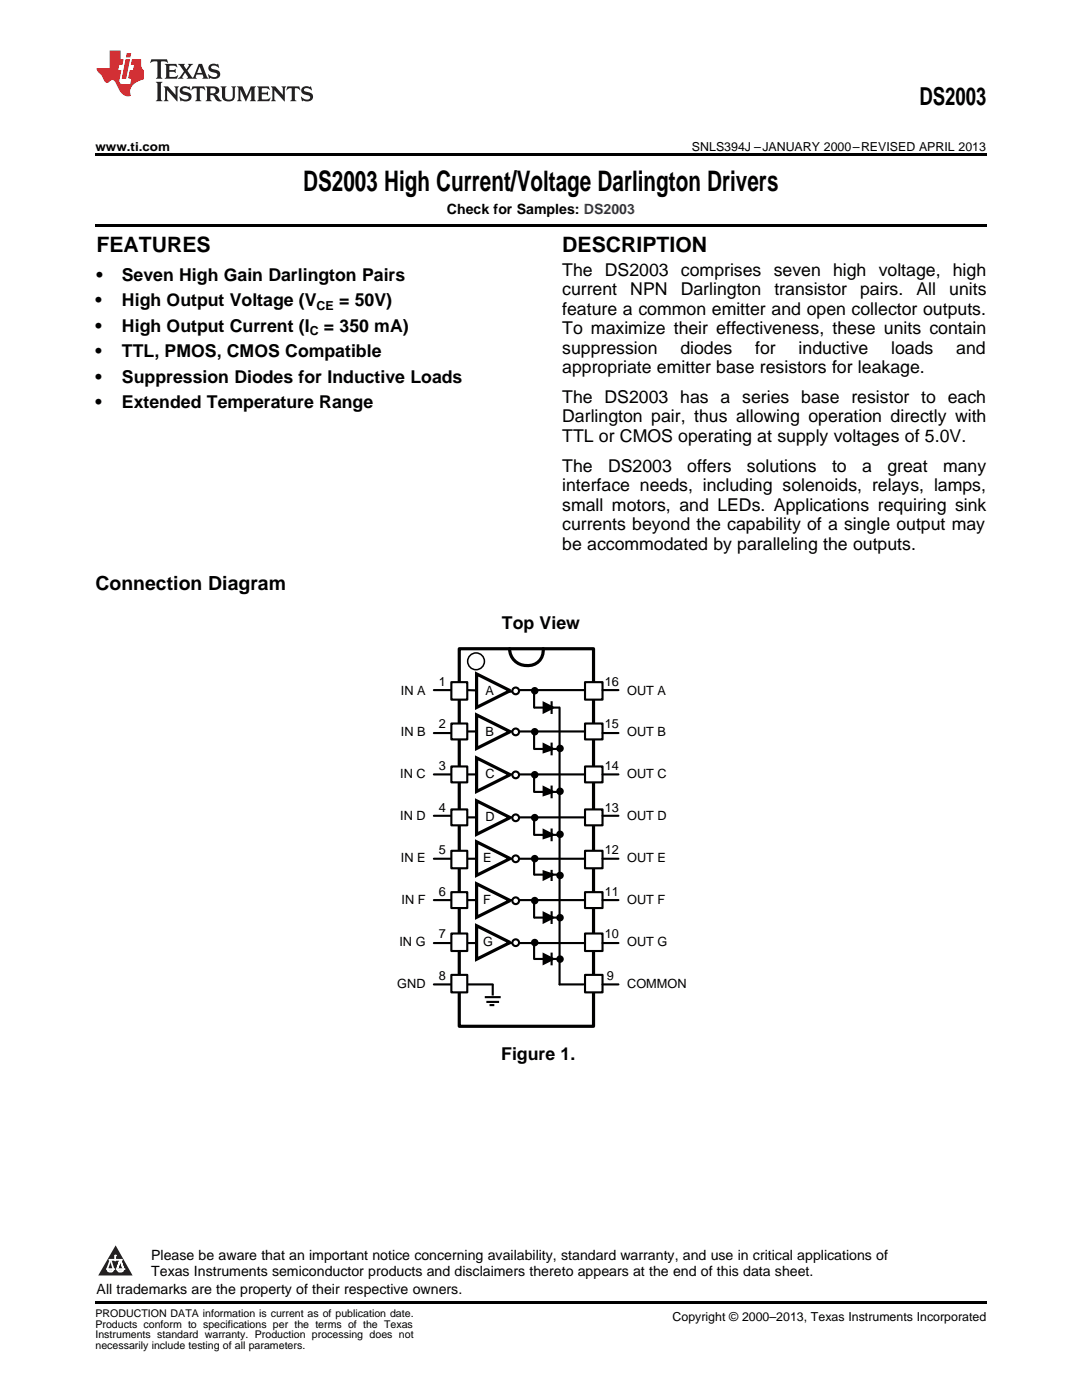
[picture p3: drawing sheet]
<svg xmlns="http://www.w3.org/2000/svg" width="216mm" height="279mm" viewBox="0 0 216 279" stroke-linecap="round" stroke-linejoin="round" font-family="sans-serif">
<path d="M19 259.7h177.8v.5h-177.8z" fill="#000"/>
<path d="M23.1 248.5l3.4 6.1h-6.9z" fill="#231f20"/>
<path d="M21.4 253.3h1.2l-.3 .5h-.3a.55 .55 0 0 1-.6-.5z" fill-rule="evenodd" fill="#fff"/>
<path d="M21.4 253.3h1.2l-.3 .5h-.3a.55 .55 0 0 1-.6-.5z" fill="none" stroke="#231f20" stroke-width=".34"/>
<path d="M21.4 253.3l1.2 .1-.3 .4h-.5z" fill="none" stroke="#fff" stroke-width=".34"/>
<path d="M23 251.5h.1" fill="none" stroke="#fff" stroke-width=".34"/>
<path d="M23 250.6v.9z" fill="#fff"/>
<path d="M23 250.6v.9z" fill="none" stroke="#fff" stroke-width=".34"/>
<circle cx="23" cy="250.6" r=".17" fill="#fff"/>
<path d="M21.9 251.4h.1" fill="none" stroke="#fff" stroke-width=".34"/>
<path d="M21.9 251.4h2.3z" fill="#fff"/>
<path d="M21.9 251.4h2.3z" fill="none" stroke="#fff" stroke-width=".34"/>
<circle cx="24.2" cy="251.4" r=".17" fill="#fff"/>
<path d="M23.3 253.3h.1" fill="none" stroke="#fff" stroke-width=".34"/>
<path d="M24 251.4l-.7 1.9z" fill="#fff"/>
<path d="M24 251.4l-.7 1.9z" fill="none" stroke="#fff" stroke-width=".34"/>
<path d="M24 251.4l.7 1.9z" fill="#fff"/>
<path d="M24 251.4l.7 1.9z" fill="none" stroke="#fff" stroke-width=".34"/>
<path d="M24.6 253.3h.1" fill="none" stroke="#fff" stroke-width=".34"/>
<circle cx="21.4" cy="253.3" r=".17" fill="#fff"/>
<path d="M22.1 251.4l-.7 1.9z" fill="#fff"/>
<path d="M22.1 251.4l-.7 1.9z" fill="none" stroke="#fff" stroke-width=".34"/>
<path d="M22.1 251.4l.5 1.9z" fill="#fff"/>
<path d="M22.1 251.4l.5 1.9z" fill="none" stroke="#fff" stroke-width=".34"/>
<circle cx="22.6" cy="253.3" r=".17" fill="#fff"/>
<path d="M23.4 253.3h1.3a.65 .65 0 0 1-.7 .5 .65 .65 0 0 1-.6-.5z" fill-rule="evenodd" fill="#fff"/>
<path d="M23.4 253.3h1.3a.65 .65 0 0 1-.7 .5 .65 .65 0 0 1-.6-.5z" fill="none" stroke="#231f20" stroke-width=".34"/>
<path d="M23.4 253.3h1.3l-.4 .5h-.6z" fill="none" stroke="#fff" stroke-width=".34"/>
<path d="M23.3 253.3h.1" fill="none" stroke="#fff" stroke-width=".34"/>
<circle cx="24.7" cy="253.3" r=".17" fill="#fff"/>
<path d="M86.6 137.7h3.5M86.6 146.3h3.5M86.6 154.6h3.5M111.7 141.2v55.3M86.6 162.8h3.5M86.6 171.4h3.5M86.6 179.6h3.5M86.6 188.2h3.5M86.6 196.5h3.5" fill="none" stroke="#000" stroke-width=".42"/>
<path d="M91.6 129.5h26.8v75.3h-26.8zM101.7 129.5a3.4 3.4 0 0 0 2.7 3.3 3.4 3.4 0 0 0 3.8-1.9l.2-1.4" fill="none" stroke="#000" stroke-width=".64"/>
<circle cx="95" cy="132" r="1.67" fill="#fff"/>
<circle cx="95" cy="132" r="1.67" fill="none" stroke="#000" stroke-width=".3"/>
<path d="M93.2 137.7l9.6 .3" fill="none" stroke="#000" stroke-width=".42"/>
<path d="M95.1 134.5l6.7 3.3-6.7 3.4z" fill="#fff"/>
<path d="M95.1 134.5l6.7 3.3-6.7 3.4z" fill="none" stroke="#000" stroke-width=".64" stroke-linecap="butt"/>
<path d="M108.5 140.3l1.9 .9-1.9 1z" fill="#000"/>
<path d="M110.1 139.9v2.6M106.6 141.2h5.1M108.5 140.3l1.9 .9-1.9 1z" fill="none" stroke="#000" stroke-width=".42"/>
<circle cx="102.9" cy="137.9" r=".67" fill="#fff"/>
<g fill="none" stroke="#000" stroke-width=".42">
<path d="M103.7 137.7h13M106.6 137.7v3.5"/>
<circle cx="102.9" cy="137.9" r=".67"/>
<circle cx="106.7" cy="137.9" r=".54"/>
</g>
<circle cx="106.7" cy="137.9" r=".54" fill="#000"/>
<path d="M116.7 136.1h3.5v3.5h-3.5z" fill-rule="evenodd" fill="#fff"/>
<path d="M116.7 136.1h3.5v3.5h-3.5z" fill="none" stroke="#000" stroke-width=".42"/>
<path d="M90.1 136.1h3.1v3.5h-3.1z" fill-rule="evenodd" fill="#fff"/>
<path d="M90.1 136.1h3.1v3.5h-3.1zM93.2 146h9.6" fill="none" stroke="#000" stroke-width=".42"/>
<path d="M95.1 142.7l6.7 3.3-6.7 3.4z" fill="#fff"/>
<path d="M95.1 142.7l6.7 3.3-6.7 3.4z" fill="none" stroke="#000" stroke-width=".64" stroke-linecap="butt"/>
<path d="M108.5 148.5l1.9 1-1.9 .6z" fill="#000"/>
<path d="M106.6 149.5h5.1M108.5 148.5l1.9 1-1.9 .6zM110.1 148.2v2.5" fill="none" stroke="#000" stroke-width=".42"/>
<circle cx="102.9" cy="146.1" r=".67" fill="#fff"/>
<g fill="none" stroke="#000" stroke-width=".42">
<path d="M103.7 146h13M106.6 146v3.5"/>
<circle cx="102.9" cy="146.1" r=".67"/>
<circle cx="106.7" cy="146" r=".54"/>
<circle cx="111.7" cy="149.4" r=".54"/>
</g>
<g fill="#000">
<circle cx="106.7" cy="146" r=".54"/>
<circle cx="111.7" cy="149.4" r=".54"/>
</g>
<path d="M116.7 144.4h3.5v3.2h-3.5z" fill-rule="evenodd" fill="#fff"/>
<path d="M116.7 144.4h3.5v3.2h-3.5z" fill="none" stroke="#000" stroke-width=".42"/>
<path d="M90.1 144.4h3.1v3.2h-3.1z" fill-rule="evenodd" fill="#fff"/>
<path d="M90.1 144.4h3.1v3.2h-3.1zM93.2 154.6h9.6" fill="none" stroke="#000" stroke-width=".42"/>
<path d="M95.1 151.3l6.7 3.3-6.7 3.4z" fill="#fff"/>
<path d="M95.1 151.3l6.7 3.3-6.7 3.4z" fill="none" stroke="#000" stroke-width=".64" stroke-linecap="butt"/>
<path d="M108.5 157.1l1.9 .9-1.9 .7z" fill="#000"/>
<path d="M106.6 158h5.1M108.5 157.1l1.9 .9-1.9 .7zM110.1 156.8v2.5" fill="none" stroke="#000" stroke-width=".42"/>
<circle cx="102.9" cy="154.6" r=".67" fill="#fff"/>
<g fill="none" stroke="#000" stroke-width=".42">
<path d="M103.7 154.6h13M106.6 154.6v3.4"/>
<circle cx="102.9" cy="154.6" r=".67"/>
<circle cx="106.7" cy="154.6" r=".54"/>
<circle cx="111.7" cy="157.9" r=".54"/>
</g>
<g fill="#000">
<circle cx="106.7" cy="154.6" r=".54"/>
<circle cx="111.7" cy="157.9" r=".54"/>
</g>
<path d="M116.7 153h3.5v3.1h-3.5z" fill-rule="evenodd" fill="#fff"/>
<path d="M116.7 153h3.5v3.1h-3.5z" fill="none" stroke="#000" stroke-width=".42"/>
<path d="M90.1 153h3.1v3.1h-3.1z" fill-rule="evenodd" fill="#fff"/>
<path d="M90.1 153h3.1v3.1h-3.1zM93.2 163.1h9.6" fill="none" stroke="#000" stroke-width=".42"/>
<path d="M95.1 159.8l6.7 3.4-6.7 3.3z" fill="#fff"/>
<path d="M95.1 159.8l6.7 3.4-6.7 3.3z" fill="none" stroke="#000" stroke-width=".64" stroke-linecap="butt"/>
<path d="M108.5 165.7l1.9 .9-1.9 .7z" fill="#000"/>
<path d="M106.6 166.6h5.1M108.5 165.7l1.9 .9-1.9 .7zM110.1 165.3v2.6" fill="none" stroke="#000" stroke-width=".42"/>
<circle cx="102.9" cy="163.2" r=".67" fill="#fff"/>
<g fill="none" stroke="#000" stroke-width=".42">
<path d="M103.7 163.1h13M106.6 163.1v3.5"/>
<circle cx="102.9" cy="163.2" r=".67"/>
<circle cx="106.7" cy="163.2" r=".54"/>
<circle cx="111.7" cy="166.5" r=".54"/>
</g>
<g fill="#000">
<circle cx="106.7" cy="163.2" r=".54"/>
<circle cx="111.7" cy="166.5" r=".54"/>
</g>
<path d="M116.7 161.5h3.5v3.2h-3.5z" fill-rule="evenodd" fill="#fff"/>
<path d="M116.7 161.5h3.5v3.2h-3.5z" fill="none" stroke="#000" stroke-width=".42"/>
<path d="M90.1 161.5h3.1v3.2h-3.1z" fill-rule="evenodd" fill="#fff"/>
<path d="M90.1 161.5h3.1v3.2h-3.1zM93.2 171.4h9.6" fill="none" stroke="#000" stroke-width=".42"/>
<path d="M95.1 168l6.7 3.3-6.7 3.4z" fill="#fff"/>
<path d="M95.1 168l6.7 3.3-6.7 3.4z" fill="none" stroke="#000" stroke-width=".64" stroke-linecap="butt"/>
<path d="M108.5 173.9l1.9 .7-1.9 .9z" fill="#000"/>
<path d="M106.6 174.6h5.1M108.5 173.9l1.9 .7-1.9 .9zM110.1 173.6v2.2" fill="none" stroke="#000" stroke-width=".42"/>
<circle cx="102.9" cy="171.4" r=".67" fill="#fff"/>
<g fill="none" stroke="#000" stroke-width=".42">
<path d="M103.7 171.4h13M106.6 171.4v3.2"/>
<circle cx="102.9" cy="171.4" r=".67"/>
<circle cx="106.7" cy="171.4" r=".54"/>
<circle cx="111.7" cy="174.7" r=".54"/>
</g>
<g fill="#000">
<circle cx="106.7" cy="171.4" r=".54"/>
<circle cx="111.7" cy="174.7" r=".54"/>
</g>
<path d="M116.7 169.8h3.5v3.5h-3.5z" fill-rule="evenodd" fill="#fff"/>
<path d="M116.7 169.8h3.5v3.5h-3.5z" fill="none" stroke="#000" stroke-width=".42"/>
<path d="M90.1 169.8h3.1v3.5h-3.1z" fill-rule="evenodd" fill="#fff"/>
<path d="M90.1 169.8h3.1v3.5h-3.1zM93.2 179.6h9.6" fill="none" stroke="#000" stroke-width=".42"/>
<path d="M95.1 176.4l6.7 3.3-6.7 3.4z" fill="#fff"/>
<path d="M95.1 176.4l6.7 3.3-6.7 3.4z" fill="none" stroke="#000" stroke-width=".64" stroke-linecap="butt"/>
<path d="M108.5 182.2l1.9 .9-1.9 1z" fill="#000"/>
<path d="M106.6 183.1h5.1M108.5 182.2l1.9 .9-1.9 1zM110.1 181.9v2.5" fill="none" stroke="#000" stroke-width=".42"/>
<circle cx="102.9" cy="179.8" r=".67" fill="#fff"/>
<g fill="none" stroke="#000" stroke-width=".42">
<path d="M103.7 179.6h13M106.6 179.6v3.5"/>
<circle cx="102.9" cy="179.8" r=".67"/>
<circle cx="106.7" cy="179.7" r=".54"/>
<circle cx="111.7" cy="183.1" r=".54"/>
</g>
<g fill="#000">
<circle cx="106.7" cy="179.7" r=".54"/>
<circle cx="111.7" cy="183.1" r=".54"/>
</g>
<path d="M116.7 178h3.5v3.2h-3.5z" fill-rule="evenodd" fill="#fff"/>
<path d="M116.7 178h3.5v3.2h-3.5z" fill="none" stroke="#000" stroke-width=".42"/>
<path d="M90.1 178h3.1v3.2h-3.1z" fill-rule="evenodd" fill="#fff"/>
<path d="M90.1 178h3.1v3.2h-3.1zM93.2 188.2h9.6" fill="none" stroke="#000" stroke-width=".42"/>
<path d="M95.1 184.7l6.7 3.4-6.7 3.3z" fill="#fff"/>
<path d="M95.1 184.7l6.7 3.4-6.7 3.3z" fill="none" stroke="#000" stroke-width=".64" stroke-linecap="butt"/>
<path d="M108.5 190.4l1.9 1-1.9 .9z" fill="#000"/>
<path d="M106.6 191.4h5.1M108.5 190.4l1.9 1-1.9 .9zM110.1 190.1v2.6" fill="none" stroke="#000" stroke-width=".42"/>
<circle cx="102.9" cy="188.1" r=".67" fill="#fff"/>
<g fill="none" stroke="#000" stroke-width=".42">
<path d="M103.7 188.2h13M106.6 188.2v3.2"/>
<circle cx="102.9" cy="188.1" r=".67"/>
<circle cx="106.7" cy="188.1" r=".54"/>
<circle cx="111.7" cy="191.4" r=".54"/>
</g>
<g fill="#000">
<circle cx="106.7" cy="188.1" r=".54"/>
<circle cx="111.7" cy="191.4" r=".54"/>
</g>
<path d="M116.7 186.3h3.5v3.5h-3.5z" fill-rule="evenodd" fill="#fff"/>
<path d="M116.7 186.3h3.5v3.5h-3.5z" fill="none" stroke="#000" stroke-width=".42"/>
<path d="M90.1 186.3h3.1v3.5h-3.1z" fill-rule="evenodd" fill="#fff"/>
<path d="M90.1 186.3h3.1v3.5h-3.1zM111.7 196.5h4.7" fill="none" stroke="#000" stroke-width=".42"/>
<path d="M116.7 194.6h3.5v3.4h-3.5z" fill-rule="evenodd" fill="#fff"/>
<path d="M93.2 196.5h5.1v2.2M96.7 199h3.2M97 200h2.6M116.7 194.6h3.5v3.4h-3.5zM97.7 200.6h.9" fill="none" stroke="#000" stroke-width=".42"/>
<path d="M90.1 194.6h3.1v3.4h-3.1z" fill-rule="evenodd" fill="#fff"/>
<path d="M120.2 137.7h3.2M120.2 146.3h3.2M120.2 154.6h3.2M120.2 162.8h3.2M120.2 171.4h3.2M120.2 179.6h3.2M90.1 194.6h3.1v3.4h-3.1zM120.2 188.2h3.2M120.2 196.5h3.2" fill="none" stroke="#000" stroke-width=".42"/>
<path d="M19 30.6h177.8v.5h-177.8zM19 44.7h177.8v.5h-177.8z" fill="#000"/>
<path d="M30.2 11.8l-.2 .8a1.31 1.31 0 0 1 1.4-.3v2.9l-.3 .5h1.3l-.3-.5v-2.7l.3-.3a1.09 1.09 0 0 1 1.1 .4l-.2-.8zM32.9 12.8l.3 .4v2l-.3 .5h2.4l.2-.7a1.48 1.48 0 0 1-1.7 .3v-1l1 .1 .2 .2v-.9l-.2 .3h-1v-.7l.2-.2a1.73 1.73 0 0 1 1.4 .3l-.2-.6zM35.5 12.8l1.2 1.4-.7 1-.5 .5h1.1l-.2-.3 .5-.9 .6 .9-.2 .3h2l-.3-.3 .2-.5h1.2l.2 .5-.2 .3h1.2l-.3-.4-1-2.5h-.6l-1.3 2.7-1-1.4 1.1-1.3h-1l.2 .2-.5 .9-.5-.9 .2-.2zM39.8 13.3l.5 1.3h-1zM41.9 12.9a.83 .83 0 0 0-.3 1 .83 .83 0 0 0 .8 .5l.8 .2 .2 .3a1 1 0 0 1-1 .5 1 1 0 0 1-.8-.6l.1 .9 .2-.1a1.65 1.65 0 0 0 2-.5 .89 .89 0 0 0-.8-1.2l-.8-.2-.2-.3a.91 .91 0 0 1 1.6 .2l-.2-.8h-.4a1.34 1.34 0 0 0-1.2 .1zM31.1 16.3l.3 .5v2.9l-.3 .5h1.3l-.3-.5v-2.9l.3-.5zM32.7 17.2l.2 .5v2l-.2 .5h.9l-.3-.5 .1-1.7 2 2.2v-2.5l.3-.5h-.9l.2 .3v1.4l-1.5-1.7zM36.2 17.4a.83 .83 0 0 0-.3 .9 .83 .83 0 0 0 .8 .6l.8 .2 .2 .3a1 1 0 0 1-1 .5 1 1 0 0 1-.8-.6l.1 .9 .2-.1a1.66 1.66 0 0 0 2-.5 .89 .89 0 0 0-.9-1.2l-.7-.2-.2-.3a.91 .91 0 0 1 1.6 .2l-.2-.9-.4 .1a1.36 1.36 0 0 0-1.2 .1zM38.4 17.2l-.2 .9a.61 .61 0 0 1 1.1-.3v1.9l-.4 .5h1.3l-.3-.5v-1.9l.2-.2a.81 .81 0 0 1 .8 .5l-.1-.9zM41 17.2l.3 .5v2l-.3 .5h1.3l-.3-.3v-.9a.72 .72 0 0 1 .9 .6 .85 .85 0 0 0 1.4 .5l-.5-.3-.5-.7-.3-.3a.78 .78 0 0 0 .7-.7 .78 .78 0 0 0-.7-.8zM42 17.7l.2-.1a.6 .6 0 0 1 .7 .1 .6 .6 0 0 1 .1 .7l-.2 .2h-.8zM44 17.2l.3 .3a3.4 3.4 0 0 0 .3 2.4 1.57 1.57 0 0 0 2.2-.3l.1-2.1 .2-.3h-1l.3 .5v1.5a.76 .76 0 0 1-.7 .7 .76 .76 0 0 1-.8-.7v-1.5l.3-.5zM47.3 17.2l.3 .5v2l-.3 .5h.9l-.2-.5v-1.8l1 2.3 1.1-2.3v1.8l-.2 .5h1.2l-.3-.5v-2l.3-.5h-1.1l-.8 2-.8-2zM51.3 17.2l.3 .5v2l-.3 .5h2.4l.2-.7a1.49 1.49 0 0 1-1.6 .3l-.1-1h1l.3 .3v-.9l-.3 .3h-1v-.7l.3-.2a1.73 1.73 0 0 1 1.4 .3l-.3-.7zM54.1 17.2l.3 .5v2l-.3 .5h1l-.4-.5 .1-1.7 2 2.2v-2.5l.3-.5h-.9l.2 .3v1.4l-1.5-1.7zM57.4 17.2l-.2 .9a.8 .8 0 0 1 1-.5v2.1l-.3 .5h1.3l-.4-.5v-1.9l.2-.2a.81 .81 0 0 1 .9 .5l-.2-.9zM60.4 17.4a.83 .83 0 0 0-.3 .9 .83 .83 0 0 0 .8 .6l.8 .2 .2 .3a1 1 0 0 1-1 .5 1 1 0 0 1-.8-.6l.2 .9 .1-.1a1.66 1.66 0 0 0 2-.5 .89 .89 0 0 0-.8-1.2l-.8-.2-.2-.3a.91 .91 0 0 1 1.6 .2l-.2-.9-.3 .1a1.35 1.35 0 0 0-1.3 .1z" fill="#231f20"/>
<path d="M21.9 10.1v3.5h-2.6a2.13 2.13 0 0 0 .9 1.4l.4 .6a.94 .94 0 0 0 1.1 .9 .75 .75 0 0 1 .6-.5 .75 .75 0 0 1 .7 .4l.5 1a2.1 2.1 0 0 0 2.6 1.7 2.2 2.2 0 0 1 1.7-3l.9-.3v-1.8a1.16 1.16 0 0 1-.5-1v-1.2h-1.9l-.2 1.2h.7l-.3 1h-.6l-.3 1.3v.3l.6 .1-.2 1.1h-.9a.93 .93 0 0 1-1.3-.8l.4-2h-.6l.2-1h.6l.3-1.2h-.6v-1.7zM25.1 11.8l-.8 3.9h.9l.7-3.9zM25.3 10.6l-.2 .9h.9l.2-.9z" fill="#ee1d23"/>
<text font-size="5.6" x="60.5" y="38.1">DS2003 High Current/Voltage Darlington Drivers</text>
<text font-size="4.9" x="183.4" y="21">DS2003</text>
<g font-size="4.2">
<text x="19.2" y="50.3">FEATURES</text>
<text x="112.2" y="50.3">DESCRIPTION</text>
</g>
<text font-size="3.9" x="19" y="117.8">Connection Diagram</text>
<g font-size="3.5">
<text x="19.2" y="56">•</text>
<text x="24.3" y="56">Seven High Gain Darlington Pairs</text>
<text x="112.2" y="55">The DS2003 comprises seven high voltage, high</text>
<text x="112.2" y="58.9">current</text>
<text x="125.8" y="58.9">NPN</text>
<text x="135.8" y="58.9">Darlington</text>
<text x="154.5" y="58.9">transistor</text>
<text x="171.6" y="58.9">pairs.</text>
<text x="182.9" y="58.9">All</text>
<text x="189.4" y="58.9">units</text>
<text x="19" y="61.1">•</text>
<text x="24.3" y="61.1">High Output Voltage (V</text>
<text x="67.7" y="61.1">= 50V)</text>
<text x="112.2" y="62.8">feature a common emitter and open collector outputs.</text>
<text x="19" y="66.2">•</text>
<text x="19" y="71.3">•</text>
<text x="24.3" y="66.2">High Output Current (I</text>
<text x="24.3" y="71.3">TTL, PMOS, CMOS Compatible</text>
<text x="64.6" y="66.2">= 350 mA)</text>
<text x="112.2" y="66.7">To maximize their effectiveness, these units contain</text>
<text x="112.2" y="70.6">suppression</text>
<text x="135.8" y="70.6">diodes</text>
<text x="150.7" y="70.6">for</text>
<text x="159.4" y="70.6">inductive</text>
<text x="177.8" y="70.6">loads</text>
<text x="190.8" y="70.6">and</text>
<text x="19" y="76.3">•</text>
<text x="24.3" y="76.3">Suppression Diodes for Inductive Loads</text>
<text x="112.2" y="74.4">appropriate emitter base resistors for leakage.</text>
<text x="19" y="81.4">•</text>
<text x="24.3" y="81.4">Extended Temperature Range</text>
<text x="112.2" y="80.4">The DS2003 has a series base resistor to each</text>
<text x="112.2" y="84.3">Darlington pair, thus allowing operation directly with</text>
<text x="112.2" y="88.2">TTL or CMOS operating at supply voltages of 5.0V.</text>
<text x="112.2" y="94.2">The</text>
<text x="121.3" y="94.2">DS2003</text>
<text x="137.1" y="94.2">offers</text>
<text x="149" y="94.2">solutions</text>
<text x="166" y="94.2">to</text>
<text x="172" y="94.2">a</text>
<text x="177.1" y="94.2">great</text>
<text x="188.2" y="94.2">many</text>
<text x="112.2" y="98.1">interface needs, including solenoids, relays, lamps,</text>
<text x="112.2" y="102">small motors, and LEDs. Applications requiring sink</text>
<text x="112.2" y="105.8">currents beyond the capability of a single output may</text>
<text x="112.2" y="109.7">be accommodated by paralleling the outputs.</text>
<text x="100.2" y="125.6">Top View</text>
<text x="100" y="211.5">Figure 1.</text>
</g>
<g font-size="2.8">
<text x="89.2" y="42.7">Check for Samples: DS2003</text>
<text x="30.2" y="251.5">Please be aware that an important notice concerning availability, standard warranty, and use in critical applications of</text>
<text x="30.2" y="254.7">Texas Instruments semiconductor products and disclaimers thereto appears at the end of this data sheet.</text>
<text x="19.3" y="258.2">All trademarks are the property of their respective owners.</text>
</g>
<g font-size="2.5">
<text x="19" y="30.1">www.ti.com</text>
<text x="138.1" y="30.1">SNLS394J –JANUARY 2000–REVISED APRIL 2013</text>
<text x="63.2" y="61.8">CE</text>
<text x="61.8" y="66.9">C</text>
<text x="87.6" y="136.9">1</text>
<text x="120.7" y="136.9">16</text>
<text x="80" y="138.6">IN A</text>
<text x="96.9" y="138.6">A</text>
<text x="125.1" y="138.6">OUT A</text>
<text x="80" y="147">IN B</text>
<text x="87.6" y="145.3">2</text>
<text x="96.9" y="146.9">B</text>
<text x="120.7" y="145.3">15</text>
<text x="125.1" y="147">OUT B</text>
<text x="79.8" y="155.3">IN C</text>
<text x="87.6" y="153.7">3</text>
<text x="96.9" y="155.3">C</text>
<text x="120.7" y="153.7">14</text>
<text x="125.1" y="155.3">OUT C</text>
<text x="79.8" y="163.7">IN D</text>
<text x="87.6" y="162">4</text>
<text x="96.9" y="163.9">D</text>
<text x="120.7" y="162">13</text>
<text x="125.1" y="163.7">OUT D</text>
<text x="80" y="172.1">IN E</text>
<text x="87.6" y="170.4">5</text>
<text x="96.4" y="172.1">E</text>
<text x="120.7" y="170.4">12</text>
<text x="125.1" y="172.1">OUT E</text>
<text x="87.6" y="178.8">6</text>
<text x="120.7" y="178.8">11</text>
<text x="80.1" y="180.5">IN F</text>
<text x="96.4" y="180.5">F</text>
<text x="125.1" y="180.5">OUT F</text>
<text x="79.7" y="188.8">IN G</text>
<text x="87.6" y="187.1">7</text>
<text x="96.4" y="188.7">G</text>
<text x="120.7" y="187.1">10</text>
<text x="125.1" y="188.8">OUT G</text>
<text x="79.3" y="197.2">GND</text>
<text x="87.6" y="195.5">8</text>
<text x="121.1" y="195.5">9</text>
<text x="125.1" y="197.2">COMMON</text>
<text x="134.2" y="263.6">Copyright © 2000–2013, Texas Instruments Incorporated</text>
</g>
<g font-size="2.1">
<text x="19" y="262.9">PRODUCTION DATA information is current as of publication date.</text>
<text x="19" y="265">Products conform to specifications per the terms of the Texas</text>
<text x="19" y="267.1">Instruments standard warranty. Production processing does not</text>
<text x="19" y="269.2">necessarily include testing of all parameters.</text>
</g>
<g font-size=".4" fill="#fff">
<text x="19" y="50.2">1</text>
<text x="19" y="258.2">2</text>
</g>
</svg>
